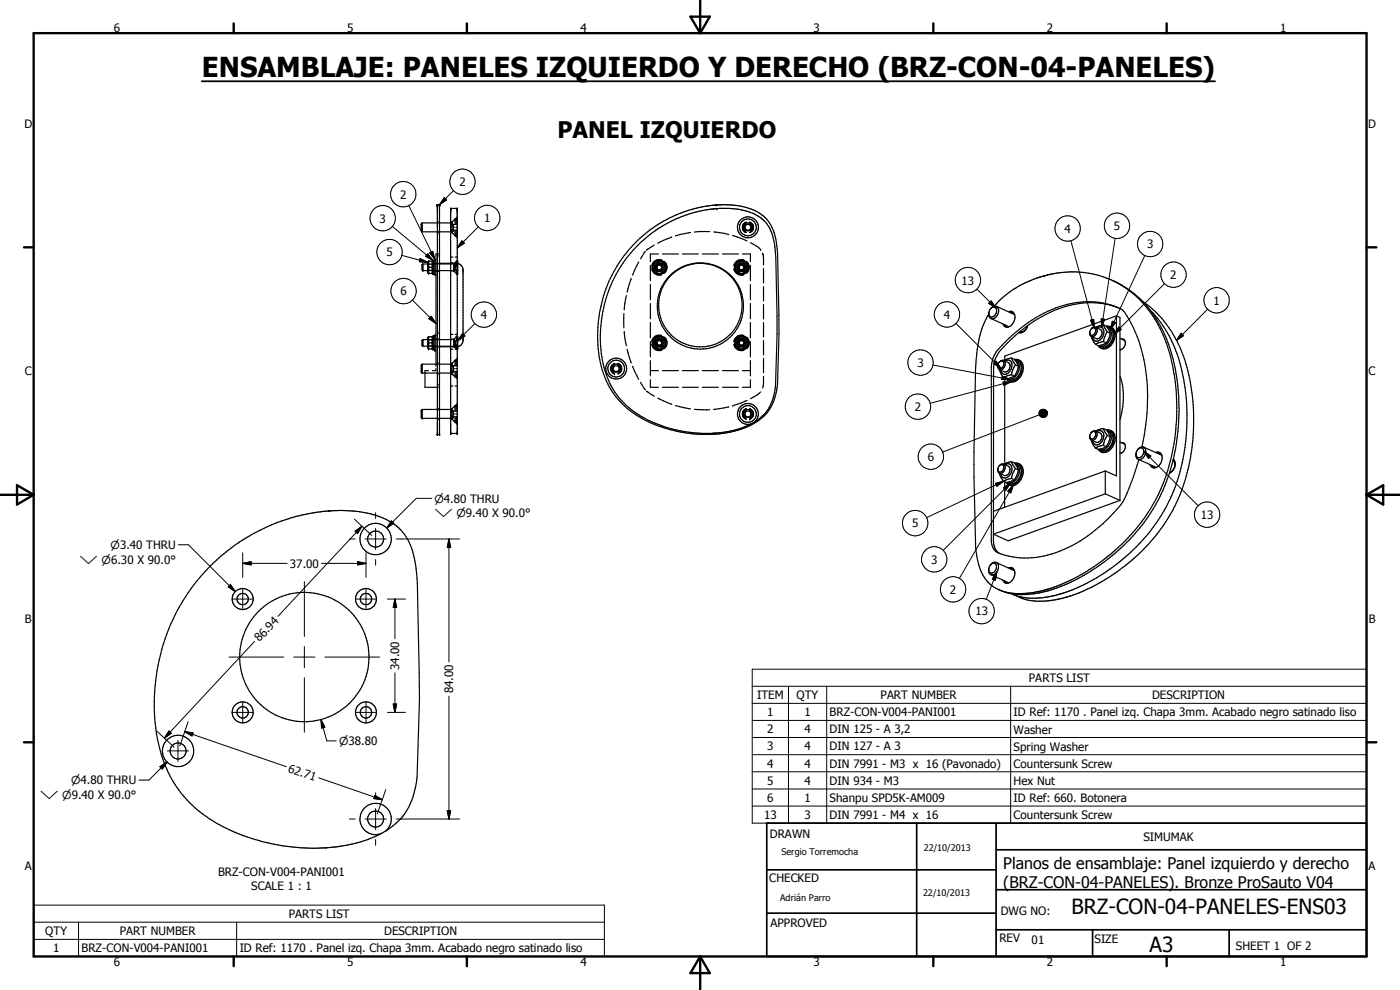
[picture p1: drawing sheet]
<svg xmlns="http://www.w3.org/2000/svg" width="420mm" height="297mm" viewBox="0 0 420 297" stroke-linecap="round" stroke-linejoin="round" font-family="sans-serif">
<g fill="none" stroke="#000" stroke-width=".35">
<path d="M126.7 66.9v2.7M126.7 66.9l-.3 .3v2.1l.3 .3M126.7 69.6h4.8M126.7 66.9h4.8M126.9 79.2h2.7M126.9 79.2l-.2 .2v1.6l.2 .2M126.9 79.2v2M128.4 79.2l.1 .2M128.5 79.4v.5M128.5 79.4h.4M128.7 78.4l-.1 .9 .1 .9M129.4 79.4h.5"/>
<path d="M129.6 78.4l.2 .7-.2 1.1M129.9 79.4v.5M129.9 79.3v.1M130 78.7l-.2-.3h-1.2l-.2 .3v3l.2 .3h1.2l.2-.3M130 78.1v4.2h.5M130 78.1h.5M130 79.1h.1M130 79.2v.1M130.2 79.1h-.2h.5h-.2M130.2 78.1l-.2 .1M130.5 79.2h.1M130.7 79.2h.1"/>
<path d="M130.7 79.2h4.8M130.8 77.9h-.3v4.6h.3M130.8 79h.4M131.3 69.5h.2M131.3 61.4h.6v68.9h-.6zM131.3 76.8h.2M131.3 66.5h.2M131.3 69.9h.2M131.5 76.2h-.7v33.7M131.7 69.5h.2M131.7 76.2h.2M131.7 76.8h.2"/>
<path d="M131.7 66.5h.2M131.7 69.9h.2M131.7 69.6h3.8M131.7 66.9h3.8M135.2 62.5h2v67.5h-2zM135.2 79.1h.4M135.2 66.6h.2M135.2 69.8h.2M135.2 77.1h.7M135.2 78.9h.7M135.5 69.6l1.1 1.1M135.5 66.9v.9"/>
<path d="M135.5 68.7v.9M135.5 66.6h.2M135.7 66.6v1.1M135.7 68.7v1.1h-.2M135.7 67.9l-.2 .3 .2 .3M135.8 79.2h.3M135.8 79h-4.2M135.8 68.7l.2 .3M135.8 66.5l-.3 .4M135.9 79.1h.4M136 68.7l.1 .3h.3M136 67.4l-.2 .2"/>
<path d="M136 67.9v.1M136 68l.1 .2M136.1 68.2l-.1 .3M136.1 68.2h.3M136.1 79.2v.7M136.3 79.1v.7M136.4 67.4h-.3l-.1 .2M136.4 79h.7M136.4 78.9l-.3 .3M136.6 70.7h.2M136.6 78.7l-.3 .4M136.6 65.7l-.9 .9"/>
<path d="M136.6 77.1h.6M136.6 78.9h.6M136.6 65.7v1.7M136.6 69v1.7M136.6 65.7h.2M136.6 79.5l-.1 .3M136.6 79.5h.3M136.6 79.5v.3M136.7 70.8l.5 .6M136.8 69h.3v1.7h-.2M136.8 68.2h.3M136.9 65.7h.2v1.7h-.3"/>
<path d="M137 78.4h.1M137 78.4v1.2M137 78.4l-.3 .3M137.1 78.4h.3v3.6h-.3M137.1 79.5h.3M137.2 79a2.01 2.01 0 0 1 1.8 1.7v21.7a2.01 2.01 0 0 1-1.8 1.7M137.2 78.1l-.3 .3M137.2 65.1l-.5 .5M190.8 72.7a39.2 39.2 0 0 1 20.1-10.7l3.8-.5 3.4-.1a17.3 17.3 0 0 1 11.8 4.1 16.3 16.3 0 0 1 3.5 11.3 346.7 346.7 0 0 1-.3 40.2 14 14 0 0 1-10.2 11.6l-3.7 1.1-2.2 .3-3.4 .3h-4.3a44.3 44.3 0 0 1-10.6-2.1l-.3-.1a25.8 25.8 0 0 1-18.2-19.2 39.7 39.7 0 0 1 10.6-36.2zM191.7 78.6l-1.8 3.9M192.2 72.8a37.8 37.8 0 0 1 16.3-9l5.6-1.1 4.9-.2a15.3 15.3 0 0 1 10.9 4.3l1.3 2.2a20.7 20.7 0 0 1 1.6 8.1 377.6 377.6 0 0 1-.2 39.7 12.6 12.6 0 0 1-3.9 8.1 23.9 23.9 0 0 1-14.5 5.1h-3.6a37.3 37.3 0 0 1-22.6-8.3 25 25 0 0 1-7.8-17.8 39.3 39.3 0 0 1 12-31.1zM193.7 75.4l-1.5 2.3"/>
<path d="M195.2 79.6v4.6M195.9 79.5v1.4M195.9 79.5v.1M196.1 79.6l-.1 1M196.1 79.6l-.4 .6 .3 .5M196.4 73.5l-2.4 1.6M196.4 79a1.87 1.87 0 0 1 2.9 0M196.4 79l-.3 .6M197.1 79.6l-.2 .5 .2 .7M197.1 79.3a1.11 1.11 0 0 0-.4 1.2 1.11 1.11 0 0 0 .9 .8M197.2 79.8a.79 .79 0 0 0 0 .9 .79 .79 0 0 0 .9 .3M197.2 79.4a1.1 1.1 0 0 0-.2 1.4 1.1 1.1 0 0 0 1.4 .4"/>
<path d="M197.4 79.2l-.3 .1M197.4 78.2a1.91 1.91 0 0 0-1.5 1.3M197.4 78.8a1.51 1.51 0 0 0-1.1 1.4 1.51 1.51 0 0 0 1.1 1.5M197.4 78.1l-.6 .3-.9 1.1M197.4 78.1l1.4 .3M197.4 78.2v.3M197.4 78.8v.4M197.5 79.5h.7l.5 .7-.5 .7h-.7l-.4-.7zM197.5 78.4h-.7l-.3 .6M197.6 79.1l.8 .1M197.6 79.1l-.2 .1M197.6 79.1l-.5 .2"/>
<path d="M197.6 76.2h-2.4v2.3M197.6 79.2l-.2 .1M197.6 78.1v.4M197.6 78.8v.3M197.7 79.2l1 .4M197.8 78.1h.1M197.8 78.1v.4M197.8 78.8v.3M197.8 78.1l-.4 .1M197.9 78.1h.1M197.9 78.1v.4M197.9 78.8v.3"/>
<path d="M198.1 79.1l.3 .1M198.2 78.1l.2 .1M198.2 78.4h.7l.4 .6M198.3 79.5a.82 .82 0 0 0-1.2 .4 .82 .82 0 0 0 .6 1.1 .82 .82 0 0 0 1-.8M198.3 78.8a1.51 1.51 0 0 1 1.1 1.4 1.51 1.51 0 0 1-1.1 1.5M198.4 79.2l.3 .3M198.5 79.8l.2 .4M198.5 79.5l-.6-.3-.8 .4M198.6 78a2.27 2.27 0 0 0-3 1.8M198.6 79.5l.3 .7-.5 .8M198.7 78.3l.6 .4 .5 .9M198.7 79.6v1.2"/>
<path d="M198.7 79.6l-.3-.3a.97 .97 0 0 0-1.3 .3M198.7 79.5l.3 .7-.3 .7M198.8 79.5h.1M198.8 76.2h4.8M199.1 78.5a2.07 2.07 0 0 1 .8 2.4 2.07 2.07 0 0 1-2.1 1.4M199.3 79a1.86 1.86 0 0 1-.6 2.9 1.86 1.86 0 0 1-2.7-1.3M199.4 78.5a2.31 2.31 0 0 1 0 3.5M199.6 79.6l.1 .2a.62 .62 0 0 1-.1 1M201.6 71.1l-4.2 1.9M204.8 76.2h4.8M207.3 69.8l-4.6 1M210.8 76.2h4.8"/>
<path d="M213 69.5l-4.6 .1M214.2 69.6l4.5 .8M215.3 62.6h.1M216.8 76.2h4.8M219.9 70.7l4.3 1.6M220.5 79.5l-.1 .7M220.5 79.5v.1M220.8 79.6a1.85 1.85 0 0 0 1.2 2.4 1.85 1.85 0 0 0 2.3-1.4M220.8 79.6l-.4 .6M220.9 78.9l-.4 .6M220.9 79l-.4 .5M221.1 78.7l-.2 .2"/>
<path d="M221.7 79.6l-.2 .5 .2 .7M221.7 78.3l-.6 .4M221.8 79.5l-.1 .1M221.8 79.8l-.1 .4M221.9 79.4a1.05 1.05 0 0 0-.1 1.6 1.05 1.05 0 0 0 1.6-.2l-.3 .2M221.9 79.4l-.2 .2M222 79.2h1M222 79.2a1.17 1.17 0 0 0-.7 1 1.17 1.17 0 0 0 .7 1.1M222.1 78.1a2.1 2.1 0 0 1 2.5 2.1 2.1 2.1 0 0 1-2.5 2.1M222.1 78.1l-1 .6M222.1 78.8a1.51 1.51 0 0 0-1.1 1.4 1.51 1.51 0 0 0 1.1 1.5M222.1 79.2l-.2 .2"/>
<path d="M222.1 78.2v.3M222.1 78.8v.4M222.2 79.5h.7l.4 .7-.4 .7h-.7l-.4-.7zM222.2 79.3l.6-.1 .5 .4M222.2 78.4h-.7l-.4 .6M222.3 79.1l-.3 .1M222.3 79.2l-.4 .3M222.3 79.2l-.4 .2M222.3 79.2h.5l.6 .4M222.3 78.1v.4M222.3 78.8v.3M222.4 78.1v.4"/>
<path d="M222.4 78.8v.3M222.4 78.1h.1M222.4 78.1l-.3 .1M222.4 79.2a.97 .97 0 0 1 1 .4 .97 .97 0 0 1 0 1.1M222.5 79.1l.5 .1M222.6 78.1h.1M222.7 78.1v.4M222.7 78.8v.3M222.7 78.1l.3 .1a1.85 1.85 0 0 1 1.5 1.4M222.8 76.2h2.4v2.3M222.9 78.4h.7l.3 .6M222.9 79.5l-.6-.1-.5 .4"/>
<path d="M223 78.8a1.51 1.51 0 0 1 1 1.4 1.51 1.51 0 0 1-1 1.5M223 79.2l.4 .3M223.2 79.8a.8 .8 0 0 1-.5 1.2 .8 .8 0 0 1-1-.8M223.3 69.3l.6 .5M223.3 78a2.33 2.33 0 0 0-3.1 1.8M223.3 79.6a1 1 0 0 1 0 1.3 1 1 0 0 1-1.4 .1M223.4 79.5l.3 .7-.3 .7M223.4 79.5h.1M223.7 69.3a1.33 1.33 0 0 1-.2-2 1.33 1.33 0 0 1 2 0 1.33 1.33 0 0 1-.3 2M223.8 67.4a1.05 1.05 0 0 0-.1 1.5 1.05 1.05 0 0 0 1.5 0 1.05 1.05 0 0 0-.1-1.5M223.9 66.7a1.56 1.56 0 0 0-.7 2.5M223.9 66.6a1.62 1.62 0 0 0-1.1 1.6 1.62 1.62 0 0 0 1.1 1.5"/>
<path d="M223.9 69.7h.1M224 66.7h-.1M224 67.4h.9l.5 .8-.5 .8h-.9l-.5-.8zM224 79a1.89 1.89 0 0 0-3.2 .6M224 79l.4 1-.1 .6M224.1 78.5a2.35 2.35 0 0 1 0 3.4M224.3 79.6l.4 .6-.3 .5M224.9 66.7a1.58 1.58 0 0 1 1.1 1.5 1.58 1.58 0 0 1-1.1 1.5M225 66.6a1.64 1.64 0 0 1 1.1 1.6 1.64 1.64 0 0 1-1.1 1.6M225 69.8h.1M225.2 72.8l2.4 1.4 .6 .6M225.2 79.6v4.6"/>
<path d="M228.9 76l.2 1.3v2.2M126.9 81.2h2.7M128.4 81.2h.1M128.5 81h.4M128.5 80.5v.5M128.5 81l-.1 .1M128.7 80.2h.9M128.7 80.2l-.1 1 .1 .8M129.4 81h.5M129.6 80.2l.2 .7-.2 1.1M129.9 80.5v.5M129.9 81v.1"/>
<path d="M130 81.2h.1M130 81.3h.2M130.3 81.3h.2M130.5 81.3h.1M130.7 81.3h.1M130.7 81.2h4.8M130.8 81.4h.4M131.3 99.9h.2M131.6 81.4h.3M131.7 99.9h.2M135.2 81.3h.4M135.8 81.2h.3"/>
<path d="M135.9 81.3h.4M136.1 81.2l.3 .3M136.1 80.6v.6M136.3 80.6v.7M136.3 81.3l.3 .4M136.3 80v.4M136.5 80.6l.1 .3M136.6 80v.2M136.6 80.6v.1M136.6 80.7v.2M136.6 80.9h.3M136.6 80.2v.2"/>
<path d="M136.6 80.2h.3M136.7 81.8l.5 .5M137 80.8l.1 1.2M137.1 80.9h.3M137.1 80.2h.3M187.2 94.1v4.3M187.4 99.4l.6 4.3M188 88.7l-.6 4.3M189.4 83.5l-1.2 4.2M195.2 85.3v4.6M195.2 91.1v4.5M195.2 96.8v4.5"/>
<path d="M195.6 80.7a2.28 2.28 0 0 0 3 1.7M195.9 80.9a2.09 2.09 0 0 0 1.9 1.4 2.09 2.09 0 0 0 2-1.4M195.9 80.9h.1M196 80.7l.1 .1M196.5 81.4l.3 .6h.7M196.5 81.8l.3 .2M196.8 82l.7 .3M196.9 80.9h.1M197 80.9l.6 .4M197.1 80.8l.2 .2M197.1 80.8l.1 .1M197.1 80.9l.6 .3 .7-.2"/>
<path d="M198.4 81.3h-.8M198.7 80.8l-.3 .2M198.7 80.8l-.3 .4-.7 .1M198.7 80.9l-.3 .4M198.8 80.9l-.2 .3M199.3 81.4l-.4 .6h-.7M220.2 80.7a2.34 2.34 0 0 0 3.1 1.7M220.4 80.2l.3 1 1.1 1M220.4 80.2l.4 .6M220.6 80.9l.2 .4M220.9 81.5a2.11 2.11 0 0 0 2.7 .5M221.1 81.4l.4 .6h.7"/>
<path d="M221.6 80.9h.1M221.6 80.9l.4 .3M221.7 80.8l.2 .2M221.7 80.2v.2a.81 .81 0 0 0 1.2 .5M222 81.3h1M222 81.2l.5 .2 .5-.2M222.9 82h.7M223.4 80.9l-.4 .3M223.5 80.9l-.5 .4M223.9 81.4l-.3 .6M224.1 81.9v.1M224.4 80.7l-.1 .1"/>
<path d="M224.4 81.1l-.6 .8M224.5 80.9h-.1M225.2 85.3v4.6M225.2 91.1v4.5M225.2 96.8v4.5M229.1 80.6v4.3M229.1 86v4.3M229.1 91.4v4.3M229.1 96.8v4.3M296.8 93.7v1.1l.6 .7M297.3 92.7a1.34 1.34 0 0 1 1.8-.7 1.34 1.34 0 0 1 .5 2 1.88 1.88 0 0 1-2.2 1.5M297.3 92.6a1.06 1.06 0 0 1 1.4-.3 1.06 1.06 0 0 1 .3 1.5 1.21 1.21 0 0 1-.8 1.2 1.21 1.21 0 0 1-1.4-.5v-1z"/>
<path d="M297.4 95.5l5.4 2.5M299 91.9l5.5 2.5M301.7 97.5l.4 .7M302.6 93.5a1.54 1.54 0 0 1 1.7 .4 1.54 1.54 0 0 1 .3 1.7 2.45 2.45 0 0 1-2.9 2.4l-.7-.8M303.7 93.7l-.1 .2M304.1 93.7l-.8 .2M305.8 99.7l.2 .2M308 98.6a1.63 1.63 0 0 1-1.9 .9M308 98.7a2.12 2.12 0 0 1-2.2 1.1M308.4 97.7l-.4 1M308.4 97.7l-.4 .9M313.4 82.7v.1"/>
<path d="M327.5 98.7l-.1 .1M327.7 98.5l-.3 .3M327.7 98.5l.5-.2a1.13 1.13 0 0 1 .5 1.5 1.13 1.13 0 0 1-1.4 .6l-.2-.6 .3-1M327.7 98.5l-.1 .1M328.7 98.2l-1 .3M328.7 98.2a1.53 1.53 0 0 1 .4 1.9 1.53 1.53 0 0 1-1.7 .7l-.3-.3v-.9M328.7 98.2l1.5 .6a1.64 1.64 0 0 1 .3 1.8 1.64 1.64 0 0 1-1.5 1M329.2 98.4a1.32 1.32 0 0 1 1.6-.1 1.32 1.32 0 0 1 .5 1.5 2.46 2.46 0 0 1-2.7 2.5l-.5-.6-.2-.6M331.2 97.5l-2.3 .8M331.2 97.5l1.1 2.1M331.2 97.5l.9 .3 1.1 2.1M332.1 97.9a2.05 2.05 0 0 1 2.2 2.7 3.7 3.7 0 0 1-3.8 3.8l-1-.7"/>
<path d="M332.2 98a2.31 2.31 0 0 1 1.2 3.1 2.97 2.97 0 0 1-3.6 2.6M332.3 99.6l-.8 1.7-.3 1.2M332.3 99.6l.9 .3M332.5 98.1a2.73 2.73 0 0 1 1.1 4.2 2.6 2.6 0 0 1-3.7 1.5M333.2 98a3.1 3.1 0 0 1 .8 4.7 2.79 2.79 0 0 1-3.7 1.7M333.2 99.9l-.4 1.6-.7 1.4M333.9 84.2l.9 .4M334.8 84.6a32.3 32.3 0 0 1 15.9 20.3 61.7 61.7 0 0 1-4.3 45.7 58.8 58.8 0 0 1-28.3 24.9l-6.3 2-2.7 .4-4.1 .2a11.2 11.2 0 0 1-11.6-10l-.5-2.9a654.6 654.6 0 0 1-.1-55.1 32.5 32.5 0 0 1 3.6-15.3l.3-.6M334.8 84.6a31.9 31.9 0 0 1 16.3 19.7 62.7 62.7 0 0 1-2.6 44 56.8 56.8 0 0 1-20 22.3 45.1 45.1 0 0 1-15.8 7.1l-2.8 .5a17.9 17.9 0 0 1-10.3-1.3M334.8 84.6a28.6 28.6 0 0 0-12-3l-6.5 .5-4.4 1.1-2.4 .9a29.2 29.2 0 0 0-9.2 5.7l-1.9 2.1M335.1 94.8v48l-3.4-1.5M335.1 94.8l-33.6 12v1.3"/>
<path d="M335.1 94.8l1 .4v55M336.1 92.6a26.1 26.1 0 0 0-23.3 2.3 44.1 44.1 0 0 0-13.4 11.5l-.9 2-.3 2.1-.1 51.8a4.2 4.2 0 0 0 1.8 3.7M342.9 90.4a35.8 35.8 0 0 1 14.1 23.2l.2 .8a62.7 62.7 0 0 1 .9 16l-.6 5.7a54.6 54.6 0 0 1-3.8 13.3 55.1 55.1 0 0 1-23.2 25.2l-5.4 2.8-3.4 1.3-3.3 .9-3.2 .6-4 .2-2.6-.3-2.5-.8-2.5-1.1M345.1 93a37.2 37.2 0 0 1 9.5 17.7 59.8 59.8 0 0 1-5.3 42.6 55.7 55.7 0 0 1-13.1 15.1 52.4 52.4 0 0 1-18.2 9.9l-3.3 .8-3.7 .4-3.7-.2-3-.8M126.7 109.3v2.6M126.7 109.3l-.3 .3v2l.3 .3M126.7 111.9h4.8M126.7 109.3h4.8M126.9 101.9h2.7M126.9 103.9h2.7M126.9 101.9l-.2 .2v1.6l.2 .2M126.9 101.9v2"/>
<path d="M127.5 111.7v4.5h4M128.4 101.9l.1 .2M128.5 103.7h.4M128.5 102.1v.5M128.5 103.2v.5M128.5 103.7l-.1 .2M128.5 102.1h.4M128.6 111.2h-1.1v.3M128.7 101l-.1 1 .1 .9M128.7 102.9h.9M128.7 102.9l-.1 .9 .1 .9M129.4 103.7h.5"/>
<path d="M129.4 102.1h.5M129.6 101l.2 .8-.2 1.1M129.6 102.9l.2 .7-.2 1.1M129.9 102.1v.5M129.9 103.2v.5M129.9 103.7l.1 .2M129.9 102v.1M130 101.7l.5 .1-.2-.1M130 101.4l-.2-.4h-1.2l-.2 .4v3l.2 .3h1.2l.2-.3M130 104h.2M130 101.9h.1M130.2 101.8h-.2"/>
<path d="M130.3 104h.2M130.5 100.8h-.5v4.1h.5M130.5 103.9h.1M130.5 101.8h.1M130.7 101.9h4.8M130.7 101.8h.1M130.8 101.7h.4M130.8 110.6v.6h-1.1M130.8 104.1h.4M130.8 100.5h-.3v4.7h.3M131.3 115.5h.2M131.3 108.9h.2"/>
<path d="M131.3 112.3h.2M131.6 101.7h.3M131.6 104.1h4.2M131.7 116.2h.2M131.7 115.5h.2M131.7 108.9h.2M131.7 112.3h.2M131.7 111.9h3.8M131.7 109.3h3.8M135.2 101.7h.4M135.2 104h.4M135.2 109h.2"/>
<path d="M135.2 112.2h.2M135.2 115.8h.7M135.2 100.3h.7M135.2 104.8h.7M135.5 111.9l1.1 1.2M135.5 109.3v.9M135.5 111v.9M135.5 109h.2v1.1M135.5 103.9h-4.8M135.7 111.1v1.1h-.2M135.7 110.3l-.2 .3 .2 .3M135.8 101.9h.3"/>
<path d="M135.8 103.9h.3M135.8 111.2l.2 .2M135.9 101.7h.4v.8M135.9 104h.4M136 111.2l.1 .2h.3M136 110h.1M136 110.3l.1 .3M136 111.2h.1M136 109.8l-.2 .2M136.1 110.6l-.1 .3M136.1 110.6h.3M136.1 101.9v.6"/>
<path d="M136.1 103.2v.7M136.1 103.9l.3 .2M136.3 103.3v.7M136.3 104l.3 .3M136.3 102.7v.4M136.4 104.1h.7M136.4 109.8h-.3l-.1 .2M136.5 103.3l.1 .2M136.6 108.1h.2M136.6 113.1h.2M136.6 101.4l-.5 .5M136.6 108.1l-1.1 1.2"/>
<path d="M136.6 115.8h.6M136.6 100.3h.6M136.6 102.7v.2M136.6 103.3v.2M136.6 108.1v1.7M136.6 111.4v1.7M136.6 102.2l-.1 .2M136.6 103.5h.3M136.6 102.2h.3M136.6 102.9v.2M136.6 102.9h.3M136.6 102.2v.2"/>
<path d="M136.7 113.2l.5 .5M136.8 111.4h.3v1.7h-.2M136.8 110.6h.3M136.9 108.1h.2v1.7h-.3M136.9 104.6l.3 .4M137 101h.1M137 101v1.3M137 103.5v1.2l-.3-.3M137 101l-.3 .3M137.1 101h.3v3.7l-.8 .1M137.1 103.5h.3M137.1 102.2h.3"/>
<path d="M137.1 102.9h.3M137.2 100.8l-.3 .3M137.2 107.5l-.5 .5M184.1 111.7a1.33 1.33 0 0 1-.2-2 1.33 1.33 0 0 1 2 0 1.33 1.33 0 0 1-.2 2M184.3 109.8a1.04 1.04 0 0 0-.2 1.5 1.04 1.04 0 0 0 1.6 0 1.04 1.04 0 0 0-.2-1.5M184.4 109.1l-.7 .5M184.4 109a1.66 1.66 0 0 0-1.1 1.6 1.66 1.66 0 0 0 1.1 1.6l-.7-.6a1.62 1.62 0 0 1-.2-1.7M184.4 109.8h1l.5 .8-.5 .8h-1l-.4-.8zM185.5 109.1a1.61 1.61 0 0 1 1 1.5 1.61 1.61 0 0 1-1 1.5M185.5 109h.1M185.5 112.2h.1M185.5 109a1.69 1.69 0 0 1 1.1 1.6 1.69 1.69 0 0 1-1.1 1.6"/>
<path d="M188.2 104.8l1.2 4.1M189.9 109.9l1.8 3.9M192.2 114.7l1.5 2.3M194 117.3l2.4 1.6M195.2 111.2h2.4M195.2 113.9v2.3h2.4M195.2 102.5v4.6M195.2 108.2v4.6M195.6 103.4h.1M195.6 103.4a2.23 2.23 0 0 0 3 1.7M195.9 103.6a2.17 2.17 0 0 0 3 1.1M195.9 103.5v.1"/>
<path d="M195.9 102.2v.1M196 101.9l-.2 .6 .1 1.1M196 101.9l-.1 .3M196.1 102.3l-.1 .1a.62 .62 0 0 0-.3 .6 .62 .62 0 0 0 .4 .5M196.2 101.6l-.2 .3M196.5 104.1l.3 .6h.7M196.9 103.5l.2 .3M196.9 102.2l-.2 .7 .4 .9M197 102.2h-.1M197.1 103.5l.6 .4M197.1 102l-.1 .2M197.1 103.8l.6 .1"/>
<path d="M197.1 103.8l.5 .2M197.2 102.5l-.1 .3 .2 .7M197.3 103.4l.1 .2M197.3 101.9l-.2 .1M197.4 119.5l4.2 1.8M197.4 101.5a1.48 1.48 0 0 0-1.1 1.4 1.48 1.48 0 0 0 1.1 1.4M197.4 100.8a2.09 2.09 0 0 1 2.5 2.6 2.09 2.09 0 0 1-3.4 1M197.4 100.8l-1.2 .8M197.4 101.9a1.13 1.13 0 0 0-.6 1.1 1.13 1.13 0 0 0 .8 1M197.4 103.5l.9 .1M197.4 101.9h.8l.5 .3M197.4 100.8v.4"/>
<path d="M197.4 101.5v.3M197.5 102.2h.7l.5 .7-.5 .6h-.7l-.4-.6zM197.5 101a1.85 1.85 0 0 0-1.2 2.9 1.85 1.85 0 0 0 3.1 0 1.85 1.85 0 0 0-1.2-2.9M197.5 101h.7M197.5 101h-.7l-.3 .6M197.6 101.7h.5M197.6 104h.5M197.6 101.8h.5M197.6 101.8l-.2 .1M197.6 101.7l-.5 .3M197.6 100.8v.3M197.6 101.5v.3"/>
<path d="M197.7 101.9l-.6 .4M197.8 100.8v.3M197.8 101.4v.4M197.8 100.8h.1M197.8 100.8l-.7 .2-.9 .6M197.9 100.8h.1M197.9 100.8v.3M197.9 101.4v.4M197.9 100.8l1.1 .3M198 101.9l.7 .4 .1 .7M198.1 101.8l.6 .4M198.2 104.7h.7"/>
<path d="M198.2 101h.7l.4 .6M198.3 102.2a.83 .83 0 0 0-1 .1 .83 .83 0 0 0-.2 1M198.3 101.5a1.48 1.48 0 0 1 1.1 1.4 1.48 1.48 0 0 1-1.1 1.4M198.5 102.2a.99 .99 0 0 0-1.4 .1 .99 .99 0 0 0 .2 1.4M198.5 102.5l.2 .3M198.6 100.7a2.21 2.21 0 0 0-3 1.7M198.6 102.2a1.04 1.04 0 0 1 .1 1.2 1.04 1.04 0 0 1-1 .5M198.7 102.8l-.3 .6-.8 .2M198.7 103.5l-.8 .4M198.7 102.2l.3 .7-.3 .7M198.7 103.6l-.6 .4M198.8 111.2h4.8"/>
<path d="M198.8 102.2h.1M198.8 103.5v.1M198.8 116.2h4.8M198.8 103.1l-.4 .6M199.3 101.3l.2 .3M199.3 104.1l-.4 .6M199.4 101.1a2.29 2.29 0 0 1 0 3.5M199.6 104.1l-.5 .5M199.6 102.3l.4 .6-.4 .6M199.7 101.9l.1 .3M199.8 103.5l-.2 .4M199.8 102.2v.1"/>
<path d="M204.8 111.2h4.8M204.8 116.2h4.8M210.8 111.2h4.8M210.8 116.2h4.8M216.8 111.2h4.8M216.8 116.2h4.8M220.2 103.4a2.3 2.3 0 0 0 3.1 1.7M220.2 103.4h.1M220.4 102.9l.1 .7 .5 .6M220.4 102.9l.4 .6M220.5 102.2v.1M220.6 103.5l.2 .4"/>
<path d="M220.7 101.9l-.3 1M220.7 101.9l-.2 .3M220.8 102.3l-.4 .6M220.9 104.2l.3 .3M221.1 101.3l-.4 .6M221.1 104.4l.4 .3M221.1 104.1l.4 .6M221.5 104.7h.7M221.5 104.7l1 .2 1.1-.2M221.6 103.5l.2 .3M221.6 102.2l-.3 .7 .5 .9M221.6 102.2h.1"/>
<path d="M221.7 103.4l.2 .3M221.7 102.8l.4 .8M221.7 103.1l.1 .2M221.8 103.8l.5 .2M221.8 102.5l-.1 .3M221.8 102.5l-.1 .4M221.9 102a1.04 1.04 0 0 0 0 1.8M221.9 102.1a.97 .97 0 0 0 0 1.6M221.9 103.4l.4 .3 .6-.1M221.9 103.7l.5 .2M222.1 100.8l-1 .5M222.1 100.8l1.4 .2 .9 1"/>
<path d="M222.1 101.5a1.48 1.48 0 0 0-1.1 1.4 1.48 1.48 0 0 0 1.1 1.4M222.1 100.8v.4M222.1 101.5v.3M222.2 102.2h.7l.4 .7-.4 .6h-.7l-.4-.6zM222.2 101h-.7l-.4 .6M222.3 101.7h.5M222.3 101.8h.5M222.3 101.8l-.7 .4M222.3 104h.5M222.3 101.9a.99 .99 0 0 1 1.1 .5 .99 .99 0 0 1-.3 1.3M222.3 101.9l-.4 .3M222.3 101.9l-.4 .1"/>
<path d="M222.3 101.9h.5l.6 .3M222.3 100.8v.3M222.3 101.5v.3M222.4 100.8v.3M222.4 101.4v.4M222.4 100.8h.1M222.4 100.8l-1 .3M222.4 101.9l-.5 .2M222.6 100.8h.1M222.7 100.8v.3M222.7 101.4v.4M222.7 100.8l.9 .3"/>
<path d="M222.7 101.9l.6 .3 .2 .5M222.8 101.8l.2 .1M222.8 111.2h2.4M222.9 104.7h.7M222.9 101h.7l.3 .6M222.9 102.2h-.8l-.3 .3M223 101.5a1.48 1.48 0 0 1 1 1.4 1.48 1.48 0 0 1-1 1.4M223 101.9a1.16 1.16 0 0 1 .4 1.7M223 103.9l-.2 .1M223 101.9l.5 .3M223.2 102.5a.79 .79 0 0 1-.1 .9 .79 .79 0 0 1-.8 .2M223.3 100.7a2.27 2.27 0 0 0-3.1 1.7"/>
<path d="M223.4 103.5l-.8 .4M223.4 103.6l-.4 .3M223.5 103.5l-.1 .1M223.5 103.1l-.2 .4-.6 .4-.9-.1M223.5 102.7v.3M223.9 101.3a2.08 2.08 0 0 1 .3 2.8 2.08 2.08 0 0 1-2.8 .5M223.9 104.1l-.3 .6M224.1 101.1a2.38 2.38 0 0 1 0 3.5M224.1 104.6h.1M224.3 102.3l.1 .1a.63 .63 0 0 1-.1 1.1M224.5 102.2v.1M224.5 103.5l-.9 1.2"/>
<path d="M225.2 102.5v4.6M225.2 108.2v4.6M225.2 113.9v2.3h-2.4M228.2 117.6l-.6 .6-2.4 1.4M229.1 112.9v2.2l-.2 1.3M229.1 102.2v4.3M229.1 107.5v4.3M299.9 108.6v.1M300 108.6l.8-.3a1.16 1.16 0 0 1 .3 1.5 1.16 1.16 0 0 1-1.4 .6 1.47 1.47 0 0 1 .1-1.7 1.47 1.47 0 0 1 1.6-.5 1.64 1.64 0 0 1 .1 1.8 1.64 1.64 0 0 1-1.6 .9l-.4-.5v-.8M300 110.9l.3 1 .9 1.4M301.2 108.2l1.5 .6M301.5 113.4v25.8"/>
<path d="M301.6 108.3a1.38 1.38 0 0 1 1.8 .1 1.38 1.38 0 0 1 .2 1.7 2.48 2.48 0 0 1-2.3 2.2l-.6-.4-.3-.8M302.6 108.8a1.61 1.61 0 0 1 .4 1.8 1.61 1.61 0 0 1-1.6 .9l-1.4-.6M303.6 107.4l-2.3 .8M303.6 112.4l-2.4 .9M303.6 107.4l1.1 2.1M303.6 107.4a3.7 3.7 0 0 1 2 2.5M303.6 112.4l.8 .4M304.4 112.8l-1.2 .6a2.21 2.21 0 0 1-2-.1M304.5 107.9a2.47 2.47 0 0 1 2.5 3.5 3.5 3.5 0 0 1-3.9 3.1l-.4-.2M304.6 108a2.69 2.69 0 0 1 .7 4.2 2.53 2.53 0 0 1-3.1 1.5M304.7 109.5l-.7 1.4-.4 1.5M304.7 109.5l.9 .4"/>
<path d="M304.9 108.1a2.8 2.8 0 0 1 .9 4.5 2.36 2.36 0 0 1-3.5 1.1M305.6 109.9l-.5 1.9-.7 1M305.7 108a3.8 3.8 0 0 1-.5 5.7 2.05 2.05 0 0 1-3.2-.1M327.6 101l1.4 .6M327.6 101l.2 .7 1 1.6M331.2 102.5l-1.7 .4-.7 .4M331.2 102.5l.9 .4M332.1 102.9l-1.4 .6a2.02 2.02 0 0 1-1.9-.2M336.1 112.8a21.5 21.5 0 0 1 0 13.1M336.1 104.9h.3M336.1 104.8l.3 .1M336.1 101.5l1.5 .7"/>
<path d="M336.6 101.7a1.33 1.33 0 0 1 1.2 .9 1.33 1.33 0 0 1-.4 1.5l-1 .8M126.7 122.9v2.6M126.7 122.9l-.3 .3v2.1l.3 .2M126.7 125.5h4.8M126.7 122.9h4.8M131.3 122.6h.2M131.3 125.9h.2M131.3 123h.2M131.7 122.6h.2M131.7 125.9h.2M131.7 123h.2M131.7 125.5h3.8"/>
<path d="M131.7 122.9h3.8M135.2 122.6h.2M135.2 125.8h.2M135.5 122.9v.8M135.5 124.6v.9M135.5 125.5l.3 .4M135.5 122.6h.2v1.1M135.5 125.8h.2M135.7 124.8v1M135.7 125.8l.9 .9M135.7 124l-.2 .2 .2 .3M135.8 124.8l.2 .3"/>
<path d="M136 124.8l.1 .3h.3M136 123.6v.1M136 124l.1 .2M136 124.5h.1M136 123.4l-.2 .3M136.1 124.2l-.1 .3M136.1 124.2h.3M136.4 123.4h-.3l-.1 .2M136.6 121.7h.2M136.6 126.7h.2M136.6 121.7l-1.1 1.2M136.6 121.7v1.7"/>
<path d="M136.6 125.1v1.6M136.7 126.8l.5 .5M136.8 125.1h.3v1.6h-.2M136.8 124.2h.3M136.9 121.7h.2v1.7h-.3M137.2 127v.2M137.2 126.6v.1M137.2 121.1l-.5 .5M202.7 121.7l4.6 1M208.4 122.8l4.6 .1M218.7 122.1l-4.5 .8M222.8 124.5l.5 .8 .6 .5"/>
<path d="M223.7 125.3a1.33 1.33 0 0 1-.2-2 1.33 1.33 0 0 1 2 0 1.33 1.33 0 0 1-.3 2M223.8 123.4a1.05 1.05 0 0 0-.1 1.5 1.05 1.05 0 0 0 1.5 0 1.05 1.05 0 0 0-.1-1.5M223.9 122.7l-.9 .8-.1 .9M223.9 122.7h.1M223.9 122.6a1.62 1.62 0 0 0-1.1 1.6 1.62 1.62 0 0 0 1.1 1.5M223.9 125.7h.1M224 123.4h.9l.5 .8-.5 .9h-.9l-.5-.9zM224.2 120.1l-4.3 1.7M224.9 122.7a1.61 1.61 0 0 1 1.1 1.5 1.61 1.61 0 0 1-1.1 1.5M225 122.6a1.64 1.64 0 0 1 1.1 1.6 1.64 1.64 0 0 1-1.1 1.6M226.5 126.6a3.1 3.1 0 0 0-.6-5.2 3.1 3.1 0 0 0-4.5 2.5 3.1 3.1 0 0 0 4.1 3.3M301.1 139.2a1.52 1.52 0 0 0-1.4 .8 1.52 1.52 0 0 0 .1 1.6 1.25 1.25 0 0 0 1.3-.7 1.25 1.25 0 0 0-.3-1.5l-.8 .3"/>
<path d="M301.1 139.2a1.61 1.61 0 0 1 .4 1.8 1.61 1.61 0 0 1-1.6 1M301.2 139.2l1.4 .7a1.61 1.61 0 0 1 .4 1.8 1.61 1.61 0 0 1-1.6 1l-1.5-.7M301.5 139.2l-.2 .1M301.6 139.4a1.39 1.39 0 0 1 1.7 .1 1.39 1.39 0 0 1 .3 1.7 2.13 2.13 0 0 1-2.8 2l-.4-1M303.6 138.5l-2.1 .7M303.6 138.5l1.1 2.1M303.6 138.5a3.6 3.6 0 0 1 2 2.5M304.5 138.9a2.37 2.37 0 0 1 2.1 3.6 3.4 3.4 0 0 1-4 2.9l-.7-.7M304.6 139.1a2.74 2.74 0 0 1 .7 4.2 2.51 2.51 0 0 1-3.1 1.5M304.9 139.2a2.6 2.6 0 0 1 1.1 4.1 2.53 2.53 0 0 1-3.7 1.5M305.6 139.1a3.1 3.1 0 0 1 .8 4.7 2.71 2.71 0 0 1-3.7 1.7M327.4 129.9l.7-.4a1.13 1.13 0 0 1 .6 1.4 1.13 1.13 0 0 1-1.5 .6l-.1-.8z"/>
<path d="M327.5 129.8l-.1 .1M327.6 132.1l.3 1 .8 1.4M328.7 129.3a1.53 1.53 0 0 1 .4 1.9 1.53 1.53 0 0 1-1.7 .8l-.3-.4v-.8M328.7 129.3l-1 .3M328.7 129.3l1.5 .7a1.62 1.62 0 0 1 .4 1.8 1.62 1.62 0 0 1-1.6 .9l-1.5-.7M329.2 129.5a1.38 1.38 0 0 1 1.8 .1 1.38 1.38 0 0 1 .2 1.7 2.49 2.49 0 0 1-2.4 2.2l-.6-.5-.3-.8M331.1 128.6l-2.2 .8M331.1 133.6l-2.4 .9M331.1 128.6l1.2 2M331.1 128.6a3.7 3.7 0 0 1 2.1 2.5M331.1 133.6l.9 .4M332 134l-1 .5a2.39 2.39 0 0 1-2.3 0"/>
<path d="M332.1 129a2.05 2.05 0 0 1 2.2 2.7 3.7 3.7 0 0 1-3.8 3.9l-1-.8M332.2 129.2a2.17 2.17 0 0 1 1.2 3 3.2 3.2 0 0 1-3.4 2.7l-.2-.1M332.3 130.6l-.8 1.4-.4 1.6M332.3 130.6l.9 .5M332.5 129.2a2.47 2.47 0 0 1 1.2 3.8 2.72 2.72 0 0 1-3.8 1.9M333.2 129.1a2.84 2.84 0 0 1 1 4.3 2.89 2.89 0 0 1-3.9 2.1M333.2 131.1l-.6 1.8-.6 1.1M336.1 135.9l.2 .1M336.1 132.6l1.5 .7M336.3 136l-.2 .1M336.6 132.8h.4a1.78 1.78 0 0 1-.4 3.1l-.3 .1M340.9 136.1v.3"/>
<path d="M341.4 134.9a.98 .98 0 0 1 1.2-.5 .98 .98 0 0 1 .7 1 1.52 1.52 0 0 1-2 1.8l-.4-.7M341.4 134.9a2.09 2.09 0 0 0 .2 2.9M341.6 137.8l.2 .1M341.6 137.8l5.4 2.5M342.7 134.1a57.7 57.7 0 0 0-1.4-33.1 21.7 21.7 0 0 0-4.6-8.1 24.3 24.3 0 0 0-21 0 44.3 44.3 0 0 0-17 13.2l-.7 1.5-.5 2.6v52.3a3.8 3.8 0 0 0 3.1 3.8 26.6 26.6 0 0 0 21.1-2.6 45.8 45.8 0 0 0 15.5-13.5 81.6 81.6 0 0 0 4.6-12.3M342.8 134.1l.4 .1M342.8 134.1l-1.3 .7M343.2 134.2a2.24 2.24 0 0 1 .4 2.3 2.24 2.24 0 0 1-1.8 1.4M343.2 134.2l5.5 2.4M345.9 139.7l.3 .7M346.8 135.8a1.61 1.61 0 0 1 1.8 .5 1.61 1.61 0 0 1 0 1.9 2.29 2.29 0 0 1-3 1.9l-.5-.7M348.3 135.9l-.8 .2"/>
<path d="M352 138.1a2.33 2.33 0 0 1-1 3.7M352.1 137.8a2.71 2.71 0 0 1-1.2 4.2M299.5 140.7v.8l.4 .5M300 142l.2 .8 1 1.6M301.5 144.5v7.7M303.6 143.6l-2.4 .8M303.6 143.6l.8 .3M304.4 143.9l-2.3 .9-.9-.4M304.7 140.6l-.6 1-.5 2M304.7 140.6l.9 .4M305.6 141l-.4 1.5-.8 1.4M331.7 141.3l-33.6 12.1"/>
<path d="M331.7 148.2l-33.6 12.1 4.4 2 33.6-12.1M331.7 141.3v6.9M331.7 148.2l4.4 2M63.2 169.8l3.2-3 5.7-4.3a58.8 58.8 0 0 1 17.2-7.6l4.7-1.1 6-.6 6.1 .1 4.2 .7a17 17 0 0 1 12.3 8.3 31.8 31.8 0 0 1 2.7 12.8 547.8 547.8 0 0 1-.3 59.5 19.1 19.1 0 0 1-10.4 15.4l-1.8 .9a44.6 44.6 0 0 1-11.9 3.2l-5.4 .4a56.6 56.6 0 0 1-10.9-.8 53 53 0 0 1-26-11.3 36.2 36.2 0 0 1-11.8-24 58.5 58.5 0 0 1 16.4-48.6zM296.7 170.7v.4M297.2 169.5a1.04 1.04 0 0 1 1.5-.4 1.04 1.04 0 0 1 .3 1.5 1.17 1.17 0 0 1-.9 1.2 1.17 1.17 0 0 1-1.4-.6M297.3 169.5l-.6 1.1M297.3 169.4a1.31 1.31 0 0 1 1.9-.5 1.31 1.31 0 0 1 .3 1.9 1.75 1.75 0 0 1-2.3 1.5l-.5-.6v-1.1M297.3 172.4l5.5 2.5M299 168.8l5.4 2.4M301.6 174.3l.4 .7M302.6 170.4a1.52 1.52 0 0 1 1.7 .4 1.52 1.52 0 0 1 .2 1.7 2.51 2.51 0 0 1-2.8 2.4l-.8-.9"/>
<path d="M304.1 170.6l-.8 .1M313.9 176.9v.1M115.8 249.3a4.7 4.7 0 0 0-.9-7.8 4.7 4.7 0 0 0-6.8 3.8 4.7 4.7 0 0 0 6.1 4.9"/>
<circle cx="224.5" cy="68.2" r="2.52"/>
<circle cx="224.5" cy="68.2" r="3.1"/>
<circle cx="210.2" cy="91.5" r="12.5"/>
<circle cx="210.2" cy="91.8" r="12.9"/>
<circle cx="184.9" cy="110.6" r="3.1"/>
<circle cx="184.9" cy="110.6" r="2.51"/>
<circle cx="222.5" cy="102.9" r="1.85"/>
<circle cx="224.5" cy="124.2" r="2.52"/>
<circle cx="72.8" cy="179.7" r="3.1"/>
<circle cx="72.8" cy="179.7" r="1.68"/>
<circle cx="109.8" cy="179.7" r="1.7"/>
<circle cx="109.8" cy="179.7" r="3.1"/>
<circle cx="112.7" cy="161.7" r="2.41"/>
<circle cx="112.7" cy="161.7" r="4.7"/>
<circle cx="91.3" cy="197.1" r="19.4"/>
<circle cx="72.8" cy="213.7" r="3.2"/>
<circle cx="72.8" cy="213.7" r="1.7"/>
<circle cx="109.8" cy="213.7" r="1.7"/>
<circle cx="109.8" cy="213.7" r="3.2"/>
<circle cx="53.5" cy="225.3" r="4.7"/>
<circle cx="53.5" cy="225.3" r="2.41"/>
<circle cx="112.7" cy="245.8" r="2.4"/>
</g>
<g fill="#000">
<circle cx="126.4" cy="67.2" r=".18"/>
<circle cx="126.7" cy="79.4" r=".18"/>
<circle cx="128.4" cy="78.7" r=".18"/>
<circle cx="128.6" cy="78.4" r=".18"/>
<circle cx="129.8" cy="78.4" r=".18"/>
<circle cx="130" cy="78.1" r=".18"/>
<circle cx="130.5" cy="77.9" r=".18"/>
<circle cx="131.3" cy="61.5" r=".18"/>
<circle cx="131.3" cy="61.4" r=".18"/>
<circle cx="131.3" cy="61.6" r=".18"/>
<circle cx="131.3" cy="61.7" r=".18"/>
<circle cx="131.9" cy="61.7" r=".18"/>
<circle cx="131.9" cy="61.5" r=".18"/>
<circle cx="131.9" cy="61.6" r=".18"/>
<circle cx="131.9" cy="61.4" r=".18"/>
<circle cx="135.2" cy="62.7" r=".18"/>
<circle cx="135.2" cy="62.6" r=".18"/>
<circle cx="135.2" cy="62.5" r=".18"/>
<circle cx="135.2" cy="62.9" r=".18"/>
<circle cx="136" cy="69" r=".18"/>
<circle cx="136" cy="67.4" r=".18"/>
<circle cx="136.1" cy="69" r=".18"/>
<circle cx="136.1" cy="67.4" r=".18"/>
<circle cx="136.1" cy="79.9" r=".18"/>
<circle cx="136.6" cy="79.5" r=".18"/>
<circle cx="137" cy="79.6" r=".18"/>
<circle cx="137.2" cy="62.5" r=".18"/>
<circle cx="137.2" cy="62.7" r=".18"/>
<circle cx="137.2" cy="62.9" r=".18"/>
<circle cx="137.2" cy="62.6" r=".18"/>
<circle cx="198.3" cy="79.5" r=".18"/>
<circle cx="214.9" cy="61.5" r=".18"/>
<circle cx="215.1" cy="62.6" r=".18"/>
<circle cx="222.9" cy="79.5" r=".18"/>
<circle cx="223.7" cy="69.3" r=".18"/>
<circle cx="225" cy="66.6" r=".18"/>
<circle cx="225.2" cy="69.3" r=".18"/>
<circle cx="228.2" cy="74.8" r=".18"/>
<circle cx="228.9" cy="76" r=".18"/>
<circle cx="126.9" cy="81.2" r=".18"/>
<circle cx="128.4" cy="81.7" r=".18"/>
<circle cx="128.5" cy="81" r=".18"/>
<circle cx="128.6" cy="82" r=".18"/>
<circle cx="129.8" cy="82" r=".18"/>
<circle cx="129.9" cy="81" r=".18"/>
<circle cx="136.1" cy="80.6" r=".18"/>
<circle cx="136.1" cy="81.2" r=".18"/>
<circle cx="136.3" cy="81.3" r=".18"/>
<circle cx="136.6" cy="80.9" r=".18"/>
<circle cx="137" cy="82" r=".18"/>
<circle cx="137.4" cy="82" r=".18"/>
<circle cx="139" cy="81" r=".18"/>
<circle cx="198.3" cy="80.9" r=".18"/>
<circle cx="222.9" cy="80.9" r=".18"/>
<circle cx="306.1" cy="99.5" r=".18"/>
<circle cx="313.4" cy="82.8" r=".18"/>
<circle cx="126.4" cy="111.6" r=".18"/>
<circle cx="126.7" cy="102.1" r=".18"/>
<circle cx="126.9" cy="101.9" r=".18"/>
<circle cx="128.4" cy="101.4" r=".18"/>
<circle cx="128.5" cy="103.7" r=".18"/>
<circle cx="128.6" cy="101" r=".18"/>
<circle cx="128.6" cy="104.7" r=".18"/>
<circle cx="129.8" cy="104.7" r=".18"/>
<circle cx="129.8" cy="101" r=".18"/>
<circle cx="129.9" cy="103.7" r=".18"/>
<circle cx="130" cy="100.8" r=".18"/>
<circle cx="130.5" cy="105.2" r=".18"/>
<circle cx="135.7" cy="112.2" r=".18"/>
<circle cx="135.7" cy="109" r=".18"/>
<circle cx="136" cy="111.4" r=".18"/>
<circle cx="136" cy="109.8" r=".18"/>
<circle cx="136.1" cy="111.4" r=".18"/>
<circle cx="136.1" cy="109.8" r=".18"/>
<circle cx="136.1" cy="101.9" r=".18"/>
<circle cx="136.1" cy="102.5" r=".18"/>
<circle cx="136.3" cy="104" r=".18"/>
<circle cx="136.6" cy="103.5" r=".18"/>
<circle cx="136.6" cy="102.2" r=".18"/>
<circle cx="136.6" cy="102.4" r=".18"/>
<circle cx="137" cy="103.5" r=".18"/>
<circle cx="184.1" cy="111.7" r=".18"/>
<circle cx="184.4" cy="112.1" r=".18"/>
<circle cx="184.4" cy="109.1" r=".18"/>
<circle cx="185.7" cy="111.7" r=".18"/>
<circle cx="198.3" cy="102.2" r=".18"/>
<circle cx="198.3" cy="103.6" r=".18"/>
<circle cx="222.9" cy="103.6" r=".18"/>
<circle cx="222.9" cy="102.2" r=".18"/>
<circle cx="126.4" cy="123.2" r=".18"/>
<circle cx="126.7" cy="125.5" r=".18"/>
<circle cx="131.3" cy="130.3" r=".18"/>
<circle cx="131.3" cy="130.2" r=".18"/>
<circle cx="131.9" cy="130.2" r=".18"/>
<circle cx="131.9" cy="130.3" r=".18"/>
<circle cx="135.2" cy="130" r=".18"/>
<circle cx="135.5" cy="125.5" r=".18"/>
<circle cx="136" cy="123.4" r=".18"/>
<circle cx="136" cy="125.1" r=".18"/>
<circle cx="136.1" cy="123.4" r=".18"/>
<circle cx="136.1" cy="125.1" r=".18"/>
<circle cx="136.6" cy="121.7" r=".18"/>
<circle cx="137.1" cy="121.7" r=".18"/>
<circle cx="137.2" cy="130" r=".18"/>
<circle cx="223.7" cy="125.3" r=".18"/>
<circle cx="225" cy="122.6" r=".18"/>
<circle cx="225" cy="125.8" r=".18"/>
<circle cx="225.2" cy="125.3" r=".18"/>
<circle cx="352.1" cy="137.8" r=".18"/>
</g>
<g fill="none" stroke="#000" stroke-width=".71">
<path d="M10.1 9.9h400v277.1h-400zM70.1 7v2.9M140.1 7v2.9M207.2 5h5.8l-2.9 4.9zM210.1 0v9.9M280.1 7v2.9M350.1 7v2.9M7.2 74.2h2.9M410.1 74.2h3M.1 148.5h10M5.1 145.6l5 2.9-5 2.9zM410.1 148.5h10"/>
<path d="M410.1 148.5l5-2.9v5.8zM7.2 222.7h2.9M410.1 222.7h3M70.1 287v2.9M140.1 287v2.9M210.1 287v10M210.1 287l2.9 5h-5.8zM280.1 287v2.9M350.1 287v2.9"/>
</g>
<path d="M230.1 247h180v40h-180zM275.1 247v40M298.9 255h111.2M298.9 247v40M230.1 274h68.8M230.1 261h68.8M298.9 279h111.2M298.9 267h111.2M327.9 279v8M368.9 279v8" fill="none" stroke="#000" stroke-width=".51"/>
<g fill="none" stroke="#000" stroke-width=".3">
<path d="M133.3 59.3l.7 .7-2.1 1.4zM136.1 57.2l-4.2 4.2M117.8 67.9l11.4 9.6M120.6 76.6l7.8 2.1M122.7 61.7l7.3 15.2M126.1 77.6l2.3 1.1-2.6-.2zM128.4 76.2l1.6 1.9-2.2-1.2zM128.9 76.8l-.5-.6-.6 .7 1.6 .9M129 75.9l.9-.5 .6 2.5zM129.3 76.2l-.3-.3 .9-.5 .4 1.7M129.9 78.1h.1M130.4 77.5l.1 .4-.2-.3"/>
<path d="M138.6 72.3l.7 .6-2.1 1.5zM143.5 68.1l-6.3 6.3M321.4 72.2l7 26.2M334.7 71.5l-4.1 26.7M343.6 76.7l-10.4 22.1M123.8 90l7 7.1M128.7 95.6l.7-.7 1.4 2.2zM129.4 94.9l1.4 2.2-2.1-1.5zM142.5 97.1l-5.1 5.1M286.9 97l13.5 13.5M293.2 86.7l5.7 5.8M297.5 90.3l1.4 2.2-2.2-1.5z"/>
<path d="M327.3 96.1l.9-.3 .2 2.6zM330.5 95.7l1 .1-.9 2.4zM333.8 96.4l1 .4-1.6 2zM335.8 98.1l.7 .7-2.2 1.4zM349.5 85.1l-15.2 15.1M354.5 100l.7 .7-2.1 1.4zM362.4 92.8l-9.3 9.3M138.8 100.1l.7 .7-2.1 1.4zM280 109.5l22.5 4.2M298.9 108.4l1.5 2.1-2.1-1.4zM300.8 112.9l2.4 .9-2.6 .1zM301 114.6l2.6-.1-2.3 1.1z"/>
<path d="M302.5 114.7l-23.4 6.3M302.7 113.7l-1.9-.8-.2 1 1.4-.1M303.6 114.5l-2.3 1.1-.3-1h.7M303.6 114.5l-.7 .2M303.6 114.5h-.7M311.8 123.8l2.4-.2-2.4 .5zM311.8 124.1l2.4-.5-2.3 .7zM311.8 123.7h2.4M311.9 124.3l2.3-.7-2.3 1zM311.9 123.6h2.3l-2.4 .2zM311.9 124.5l-29 11.1M311.9 123.4h2.3"/>
<path d="M311.9 124.6l2.3-1-2.1 1.2zM312 123.3l2.2 .3h-2.3zM312.1 124.8l2.1-1.2-1.9 1.4zM312.2 123.1l.3-.1 1.7 .6zM312.2 123.1l2 .5-2.2-.3zM312.3 125l1.9-1.4-1.7 1.5zM312.5 123l.2-.1 1.5 .7zM312.5 125.1l1.7-1.5-1.4 1.7zM312.7 122.9l.3-.1 1.2 .8zM313 122.8l1.2 .8zM313.2 122.8l1 .8zM313.5 122.9l.7 .7z"/>
<path d="M313.7 123l.5 .6zM313.9 123.1l.3 .5zM314.2 123.6l-1.2 1.7h-.2zM314.2 123.6l-.9 1.7h-.3zM314.2 123.6l-.6 1.6-.3 .1zM314.2 123.6l-.6 1.6zM314.2 123.6l-.2 1.2-.2 .2zM314.2 123.6l-.2 1.2zM314.2 123.6l-.1 1zM314.2 123.6l.1 .8zM314.2 123.6l.1 .5zM314.2 123.6l.1 .2z"/>
<path d="M343.3 135.4l2.1 1.4-.7 .7zM343.3 135.4l16.3 16.4M106.3 155.7l5.3 5M106.6 159.4l2-1.5-1.3 2.2zM108.6 157.9l-12.1 13M112.7 153.8v1.8M112.7 158.5v6.4M117.5 156.3l.7 .7-2.1 1.4zM129.5 149.5h-4.6l-8.8 8.9M298.7 145l2.5-.6-2 1.5zM301.1 146.3l2.2-1.4-1.4 2.2zM301.2 144.4l-23.1 10.9"/>
<path d="M303.3 144.9l-20.2 20.2M304.2 145.5l-.9 2.4-.8-.5zM304.2 145.5l-16.3 28M53.5 163.4h3l14.1 14.1M68.5 176.1l.7-.7 1.4 2.1zM69.2 175.4l1.4 2.1-2.1-1.4zM69.7 179.7h6.3M72.8 169l2.5-.5v1zM72.8 165.9v7.4M72.8 176.6v6.3M72.8 169h13.4M91.3 174.5v16.5"/>
<path d="M96.3 171.1l-12.9 13.8M96.5 169h13.3M104.8 161.7h1.8M106.7 179.7h6.3M107.3 168.5l2.5 .5-2.5 .5zM109.5 161.7h6.4M109.8 165.9v7.4M109.8 176.6v6.3M112.7 167.9v1.7M116.3 179.7h5.4M118.5 179.7l.5 2.5h-1zM118.5 179.7v11.9"/>
<path d="M118.9 161.7h19M134.7 161.7l.5 2.6h-1zM134.7 161.7v36.9M299.2 171.6l-.5 2.5-.9-.4zM299.2 171.6l-3.2 8.2M68.7 197.1h16.5M76.4 192.4l-27.1 29.1M88.2 197.1h6.3M91.3 194v6.3M97.5 197.1h16.4M47 219.3l5.3 4.9M50.7 219.3l.7 .7-2.1 1.5z"/>
<path d="M55.4 219.5l2.5 .4-.3 .9zM55.4 219.5l30.5 10.5M56.5 216.5l-2.5 7.3M69.7 213.7h6.3M72.8 210.6v6.3M91.3 203.3v16.4M96.3 215.9l1.2 2.3-1 .2zM96.3 215.9l1.8 6.4h2.8M106.7 213.7h6.3M109.8 210.6v6.3M116.3 213.7h5.4M118 211.2h1l-.5 2.5z"/>
<path d="M118.5 201.9v11.8M134.7 208.9v36.8M225.8 200.8h184.3v46.2h-184.3zM225.8 205.9h184.3M225.8 211h184.3M225.8 216.2h184.3M236.6 205.9v41.1M248.1 205.9v41.1M303.3 205.9v41.1M48 230l2.1-1.4-1.4 2.2zM50.1 228.6l-5.4 5.5h-3M50.2 225.3h6.4"/>
<path d="M53.4 222.1v6.4M95.7 233.4l19 6.5M112.6 238.7l2.1 1.2-2.5-.3zM112.7 237.9v1.7M115.8 236.9l-2.6 7.3M225.8 221.3h184.3M225.8 226.4h184.3M225.8 231.6h184.3M225.8 236.7h184.3M104.8 245.7h1.8M109.5 245.7h6.4M112.7 242.6v6.3"/>
<path d="M112.7 251.9v1.7M118.9 245.7h19M134.2 243.2h1l-.5 2.5zM225.8 241.9h184.3M10.1 271.6h171.3v15.4h-171.3zM10.1 276.7h171.3M23.6 276.7v10.3M71 276.7v10.3M10.1 281.9h171.3"/>
<circle cx="121" cy="58.3" r="3.8"/>
<circle cx="138.8" cy="54.5" r="3.8"/>
<circle cx="114.9" cy="65.5" r="3.8"/>
<circle cx="116.9" cy="75.6" r="3.8"/>
<circle cx="146.2" cy="65.4" r="3.8"/>
<circle cx="320.4" cy="68.6" r="3.8"/>
<circle cx="335.2" cy="67.7" r="3.8"/>
<circle cx="345.2" cy="73.2" r="3.8"/>
<circle cx="121.1" cy="87.3" r="3.8"/>
<circle cx="145.2" cy="94.4" r="3.8"/>
<circle cx="284.2" cy="94.3" r="3.8"/>
<circle cx="290.5" cy="84" r="3.8"/>
<circle cx="352.2" cy="82.4" r="3.8"/>
<circle cx="365.1" cy="90.1" r="3.8"/>
<circle cx="276.2" cy="108.8" r="3.8"/>
<circle cx="275.5" cy="122" r="3.8"/>
<circle cx="279.4" cy="137" r="3.8"/>
<circle cx="274.7" cy="157" r="3.8"/>
<circle cx="362.3" cy="154.4" r="3.8"/>
<circle cx="280.4" cy="167.8" r="3.8"/>
<circle cx="286" cy="176.8" r="3.8"/>
<circle cx="294.6" cy="183.4" r="3.8"/>
</g>
<g fill="#000">
<path d="M133.3 59.3l.7 .7-2.1 1.4zM126.1 77.6l2.3 1.1-2.6-.2zM128.4 76.2l1.6 1.9-2.2-1.2zM129 75.9l.9-.5 .6 2.5zM138.6 72.3l.7 .6-2.1 1.5zM129.4 94.9l1.4 2.2-2.1-1.5zM297.5 90.3l1.4 2.2-2.2-1.5zM327.3 96.1l.9-.3 .2 2.6zM330.5 95.7l1 .1-.9 2.4zM333.8 96.4l1 .4-1.6 2zM335.8 98.1l.7 .7-2.2 1.4zM354.5 100l.7 .7-2.1 1.4z"/>
<path d="M138.8 100.1l.7 .7-2.1 1.4zM298.9 108.4l1.5 2.1-2.1-1.4zM300.8 112.9l2.4 .9-2.6 .1zM301 114.6l2.6-.1-2.3 1.1zM313.9 123.1l.3 .5zM313.7 123l.5 .6zM313.5 122.9l.7 .7zM313.2 122.8l1 .8zM313 122.8l1.2 .8zM312.7 122.9l.3-.1 1.2 .8zM312.5 123l.2-.1 1.5 .7zM312.2 123.1l.3-.1 1.7 .6z"/>
<path d="M312.2 123.1l2 .5-2.2-.3zM311.8 123.8l2.4-.2-2.4 .5zM311.8 124.1l2.4-.5-2.3 .7zM311.9 124.3l2.3-.7-2.3 1zM311.9 124.6l2.3-1-2.1 1.2zM312.1 124.8l2.1-1.2-1.9 1.4zM312.3 125l1.9-1.4-1.7 1.5zM312.5 125.1l1.7-1.5-1.4 1.7zM314.2 123.6l-1.2 1.7h-.2zM314.2 123.6l-.9 1.7h-.3zM314.2 123.6l-.6 1.6-.3 .1zM314.2 123.6l-.6 1.6z"/>
<path d="M314.2 123.6l-.2 1.2-.2 .2zM314.2 123.6l-.2 1.2zM314.2 123.6l-.1 1zM314.2 123.6l.1 .8zM314.2 123.6l.1 .5zM314.2 123.6l.1 .2zM343.3 135.4l2.1 1.4-.7 .7zM117.5 156.3l.7 .7-2.1 1.4zM298.7 145l2.5-.6-2 1.5zM301.1 146.3l2.2-1.4-1.4 2.2zM304.2 145.5l-.9 2.4-.8-.5zM69.2 175.4l1.4 2.1-2.1-1.4z"/>
<path d="M72.8 169l2.5-.5v1zM106.6 159.4l2-1.5-1.3 2.2zM107.3 168.5l2.5 .5-2.5 .5zM134.7 161.7l.5 2.6h-1zM299.2 171.6l-.5 2.5-.9-.4zM118.5 179.7l.5 2.5h-1zM50.7 219.3l.7 .7-2.1 1.5zM55.4 219.5l2.5 .4-.3 .9zM96.3 215.9l1.2 2.3-1 .2zM118 211.2h1l-.5 2.5zM48 230l2.1-1.4-1.4 2.2zM112.6 238.7l2.1 1.2-2.5-.3z"/>
<path d="M134.2 243.2h1l-.5 2.5z"/>
</g>
<path d="M60.6 24.4h304" fill="none" stroke="#000" stroke-width=".53"/>
<text font-size="8.2" x="60.6" y="23">ENSAMBLAJE: PANELES IZQUIERDO Y DERECHO (BRZ-CON-04-PANELES)</text>
<text font-size="6.9" x="167.3" y="41.3">PANEL IZQUIERDO</text>
<g font-size="6.3">
<text x="321.6" y="274.1">BRZ-CON-04-PANELES-ENS03</text>
<text x="345" y="285.6">A3</text>
</g>
<g font-size="4.8">
<text x="301.1" y="260.7">Planos de ensamblaje: Panel izquierdo y derecho</text>
<text x="301.1" y="266.4">(BRZ-CON-04-PANELES). Bronze ProSauto V04</text>
</g>
<g font-size="3.5">
<text x="34.2" y="9.6">6</text>
<text x="104.2" y="9.6">5</text>
<text x="174.2" y="9.6">4</text>
<text x="244.2" y="9.6">3</text>
<text x="314.2" y="9.6">2</text>
<text x="384.2" y="9.6">1</text>
<text x="7.3" y="38.4">D</text>
<text x="410.6" y="38.4">D</text>
<text x="120.1" y="59.6">2</text>
<text x="137.9" y="55.8">2</text>
<text x="113.9" y="66.8">3</text>
<text x="145.3" y="66.7">1</text>
<text x="319.5" y="69.8">4</text>
<text x="334.3" y="69">5</text>
<text x="116" y="76.9">5</text>
<text x="344.2" y="74.5">3</text>
<text x="351.2" y="83.7">2</text>
<text x="120.2" y="88.6">6</text>
<text x="288.6" y="85.4">13</text>
<text x="144.3" y="95.7">4</text>
<text x="283.2" y="95.7">4</text>
<text x="364.2" y="91.4">1</text>
<text x="7.4" y="112.6">C</text>
<text x="275.3" y="110.1">3</text>
<text x="410.7" y="112.6">C</text>
<text x="274.5" y="123.3">2</text>
<text x="278.4" y="138.3">6</text>
<text x="360.4" y="155.7">13</text>
<text x="273.7" y="158.2">5</text>
<text x="87" y="170.3">37.00</text>
<text x="279.4" y="169.1">3</text>
<text x="285.1" y="178.1">2</text>
<text x="292.7" y="184.7">13</text>
<text x="7.4" y="186.9">B</text>
<text x="410.8" y="186.9">B</text>
<text x="77.9" y="192.7" transform="rotate(-47 77.9 192.7)">86.94</text>
<text x="119.8" y="201.1" transform="rotate(-90 119.8 201.1)">34.00</text>
<text x="136" y="208.1" transform="rotate(-90 136 208.1)">84.00</text>
<text x="227.2" y="209.8">ITEM</text>
<text x="239.1" y="209.8">QTY</text>
<text x="264.3" y="209.8">PART NUMBER</text>
<text x="308.8" y="204.6">PARTS LIST</text>
<text x="345.8" y="209.8">DESCRIPTION</text>
<text x="230.2" y="214.9">1</text>
<text x="241.4" y="214.9">1</text>
<text x="249" y="214.9">BRZ-CON-V004-PANI001</text>
<text x="304.2" y="214.9">ID Ref: 1170 . Panel izq. Chapa 3mm. Acabado negro satinado liso</text>
<text x="230.2" y="220">2</text>
<text x="241.4" y="220">4</text>
<text x="249" y="220">DIN 125 - A 3,2</text>
<text x="304.2" y="220.1">Washer</text>
<text x="230.2" y="225.2">3</text>
<text x="241.4" y="225.2">4</text>
<text x="249" y="225.2">DIN 127 - A 3</text>
<text x="304.2" y="225.2">Spring Washer</text>
<text x="86.3" y="231.5" transform="rotate(19 86.3 231.5)">62.71</text>
<text x="230.2" y="230.3">4</text>
<text x="241.4" y="230.3">4</text>
<text x="249" y="230.3">DIN 7991 - M3 x 16 (Pavonado)</text>
<text x="304.2" y="230.3">Countersunk Screw</text>
<text x="230.2" y="235.4">5</text>
<text x="241.4" y="235.4">4</text>
<text x="249" y="235.5">DIN 934 - M3</text>
<text x="304.2" y="235.4">Hex Nut</text>
<text x="229.3" y="245.7">13</text>
<text x="230.2" y="240.6">6</text>
<text x="241.4" y="240.5">1</text>
<text x="241.4" y="245.7">3</text>
<text x="249" y="240.6">Shanpu SPD5K-AM009</text>
<text x="249" y="245.7">DIN 7991 - M4 x 16</text>
<text x="304.2" y="240.6">ID Ref: 660. Botonera</text>
<text x="304.2" y="245.7">Countersunk Screw</text>
<text x="231" y="251.5">DRAWN</text>
<text x="343.1" y="252.3">SIMUMAK</text>
<text x="7.4" y="261.1">A</text>
<text x="65.5" y="262.8">BRZ-CON-V004-PANI001</text>
<text x="410.7" y="261.1">A</text>
<text x="75.4" y="267">SCALE 1 : 1</text>
<text x="230.9" y="264.6">CHECKED</text>
<text x="86.6" y="275.5">PARTS LIST</text>
<text x="300.3" y="274.5">DWG NO:</text>
<text x="13.6" y="280.6">QTY</text>
<text x="35.9" y="280.5">PART NUMBER</text>
<text x="115.3" y="280.6">DESCRIPTION</text>
<text x="231.3" y="278.3">APPROVED</text>
<text x="15.9" y="285.7">1</text>
<text x="24.5" y="285.7">BRZ-CON-V004-PANI001</text>
<text x="72" y="285.7">ID Ref: 1170 . Panel izq. Chapa 3mm. Acabado negro satinado liso</text>
<text x="299.9" y="282.6">REV</text>
<text x="309.6" y="283.3">01</text>
<text x="328.5" y="283.1">SIZE</text>
<text x="370.9" y="285.1">SHEET 1 OF 2</text>
<text x="34.2" y="289.9">6</text>
<text x="104.2" y="289.9">5</text>
<text x="174.2" y="289.9">4</text>
<text x="244.2" y="289.9">3</text>
<text x="314.2" y="289.9">2</text>
<text x="384.2" y="289.9">1</text>
</g>
<g font-size="3.3">
<text x="130.4" y="150.8">n4.80 THRU</text>
<text x="130.4" y="155.2">w n9.40 X 90.0°</text>
<text x="33.2" y="164.7">n3.40 THRU</text>
<text x="23.9" y="169.2">w n6.30 X 90.0°</text>
<text x="101.8" y="223.5">n38.80</text>
<text x="12.1" y="239.8">w n9.40 X 90.0°</text>
<text x="21.3" y="235.4">n4.80 THRU</text>
</g>
<g font-size="2.7">
<text x="234.5" y="256.6">Sergio Torremocha</text>
<text x="277.2" y="255.3">22/10/2013</text>
<text x="277" y="268.7">22/10/2013</text>
<text x="234.1" y="270.3">Adrián Parro</text>
</g>
</svg>
